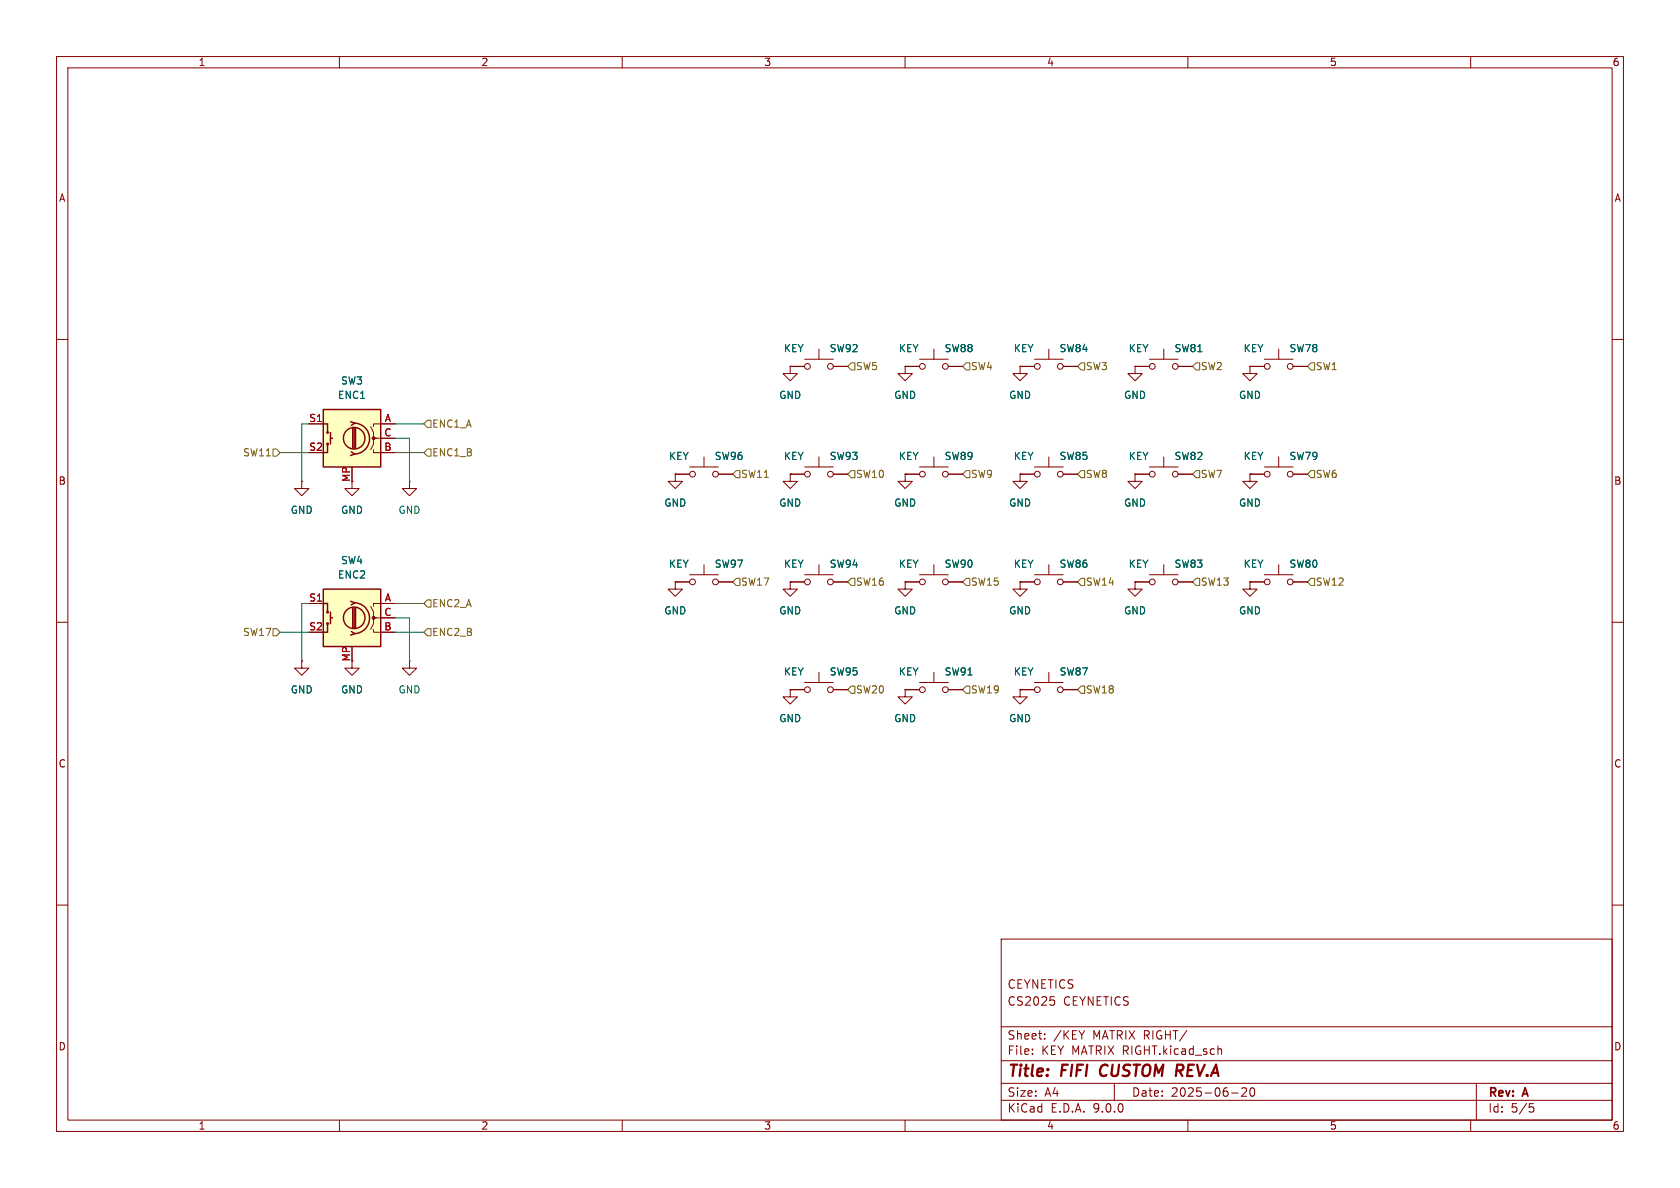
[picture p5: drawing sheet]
<svg xmlns="http://www.w3.org/2000/svg" width="297mm" height="210mm" viewBox="0 0 297 210" stroke-linecap="round" stroke-linejoin="round" font-family="sans-serif">
<g fill="none" stroke="#840000" stroke-width=".18">
<path d="M10 10h277v190h-277zM12 12h273v186h-273zM60 10v2M110 10v2M160 10v2M210 10v2M260 10v2M10 60h2M160 64.8h2.6M162.6 63.5h5M165.1 61.7v1.8M167.6 64.8h2.6"/>
<path d="M180.3 64.8v1.2h-1.2l1.2 1.3 1.3-1.3h-1.3M180.3 64.8h.1M180.3 64.8h2.6M182.9 63.5h5.1M185.4 61.7v1.8M188 64.8h2.5M285 60h2M62.2 85.1v1.3h-1.2l1.2 1.2 1.3-1.2h-1.3M72.4 85.1v1.3h-1.3l1.3 1.2 1.3-1.2h-1.3M72.4 85.1h.1M139.7 83.8v1.3h-1.3l1.3 1.3 1.3-1.3h-1.3M139.7 83.8h.1"/>
<path d="M160 83.8v1.3h-1.3l1.3 1.3 1.3-1.3h-1.3M160 83.8h.1M160 83.8h2.6M162.6 82.6h5M165.1 80.8v1.8M165.1 99.8v1.8M167.6 83.8h2.6M180.3 83.8v1.3h-1.2l1.2 1.3 1.3-1.3h-1.3M180.3 83.8h.1M180.3 83.8h2.6M182.9 82.6h5.1M185.4 80.8v1.8"/>
<path d="M188 83.8h2.5M200.7 83.8v1.3h-1.3l1.3 1.3 1.2-1.3h-1.2M200.7 83.8h.1M10 110h2M62.2 116.8v1.3h-1.2l1.2 1.3 1.3-1.3h-1.3M72.4 116.8v1.3h-1.3l1.3 1.3 1.3-1.3h-1.3M72.4 116.8h.1M119.4 102.9v1.2h-1.3l1.3 1.3 1.2-1.3h-1.2M119.4 102.9h.1M160 102.9v1.2h-1.3l1.3 1.3 1.3-1.3h-1.3M160 102.9h.1M160 102.9h2.6"/>
<path d="M162.6 101.6h5M165.1 118.9v1.8M167.6 102.9h2.6M285 110h2M160 121.9v1.3h-1.3l1.3 1.3 1.3-1.3h-1.3M160 121.9h.1M160 121.9h2.6M162.6 120.7h5M167.6 121.9h2.6M10 160h2M177 166h108v32h-108zM185.7 176.2h.7"/>
<path d="M186.2 176.8l.3 .3v.3l-.3 .3M285 160h2M60 198v2M110 198v2M160 198v2M177 194.5h108M177 191.5h108M177 187.5h108M177 181.5h108M182.5 186.3v.1M182.5 185.5v.1M184.7 183.6v.1"/>
<path d="M184.7 182.8v.1M191.7 182.2l-.5 .8M197 191.5v3M210 198v2M215.5 185.4h.2l.3 .2v.8M217.7 193.2h1.2M219.5 192.4l.6-.1 .2 .1 .1 .3-.9 1.1h.9M221.1 192.4l.2-.1a.81 .81 0 0 1 .6 .6 .81 .81 0 0 1-.3 .8l-.1 .1a.81 .81 0 0 1-.4-1.4zM260 198v2M261 191.5v6.5M270.4 195.1h.7M270.5 195.7h.4l.3 .3-.2 .5-.5 .1"/>
<circle cx="163.1" cy="64.8" r=".51"/>
<circle cx="167.1" cy="64.8" r=".51"/>
<circle cx="183.4" cy="64.8" r=".51"/>
<circle cx="187.5" cy="64.8" r=".51"/>
<circle cx="163.1" cy="83.8" r=".51"/>
<circle cx="167.1" cy="83.8" r=".51"/>
<circle cx="183.4" cy="83.8" r=".51"/>
<circle cx="187.5" cy="83.8" r=".51"/>
<circle cx="163.1" cy="102.9" r=".51"/>
<circle cx="167.1" cy="102.9" r=".51"/>
<circle cx="163.1" cy="121.9" r=".51"/>
<circle cx="167.1" cy="121.9" r=".51"/>
</g>
<path d="M194.8 188.5a1.27 1.27 0 0 0-.1 1.6" fill="none" stroke="#840000" stroke-width=".4"/>
<path d="M57.1 72.4h10.2v10.2h-10.2z" fill="#ffffc2"/>
<g fill="none" stroke="#840000" stroke-width=".25">
<path d="M57.1 72.4h10.2v10.2h-10.2zM57.1 74.9h.8v1.6M57.9 78.5v1.5h-.8M58.4 76.5v2M58.4 77.5h.4M62 74.5l.7 .3-.6 .4M62.1 79.9l.6 .4-.7 .2M62.4 75.7v3.5M62.6 74.8a2.73 2.73 0 0 1 2.7 2.7 2.73 2.73 0 0 1-2.7 2.8M62.6 75.7v3.5M62.9 75.7v3.5"/>
<circle cx="57.9" cy="78.5" r=".13"/>
<circle cx="57.9" cy="76.5" r=".13"/>
<circle cx="62.6" cy="77.5" r="1.9"/>
</g>
<g fill="none" stroke="#840000" stroke-width=".18">
<path d="M54.6 74.9h2.5M65.5 75.4l.5 1.1v1h.5M66 79.5v.5h3.8M69.8 74.9h-3.8v.5M69.8 77.5h-3.8v1l-.5 1M53.3 85.1v1.3h-1.2l1.2 1.2 1.3-1.2h-1.3M53.3 85.1h.1M119.4 83.8v1.3h-1.3l1.3 1.3 1.2-1.3h-1.2M119.4 83.8h.1M144.8 99.8v1.8M139.7 102.9h2.5M142.2 101.6h5.1"/>
<path d="M147.3 102.9h2.6M139.7 121.9v1.3h-1.3l1.3 1.3 1.3-1.3h-1.3M139.7 121.9h.1"/>
<circle cx="142.7" cy="102.9" r=".51"/>
<circle cx="146.8" cy="102.9" r=".51"/>
</g>
<circle cx="66" cy="77.5" r=".25" fill="#840000" stroke="#840000" stroke-width=".18"/>
<path d="M57.1 104.1h10.2v10.2h-10.2z" fill="#ffffc2"/>
<g fill="none" stroke="#840000" stroke-width=".25">
<path d="M57.1 104.1h10.2v10.2h-10.2zM57.1 106.7h.8v1.5M57.9 110.2v1.6h-.8M58.4 108.2v2M58.4 109.2h.4M62 106.3l.7 .3-.6 .3M62.1 111.6l.6 .4-.7 .3M62.4 107.4v3.6M62.6 106.6a2.73 2.73 0 0 1 2.7 2.7 2.73 2.73 0 0 1-2.7 2.7M62.6 107.4v3.6M62.9 107.4v3.6"/>
<circle cx="57.9" cy="108.2" r=".13"/>
<circle cx="57.9" cy="110.2" r=".13"/>
<circle cx="62.6" cy="109.2" r="1.9"/>
</g>
<g fill="none" stroke="#840000" stroke-width=".18">
<path d="M54.6 74.9h2.5M67.3 74.9h2.5M67.3 77.5h2.5M139.7 64.8v1.2h-1.3l1.3 1.3 1.3-1.3h-1.3M139.7 64.8h.1M139.7 64.8h2.5M142.2 63.5h5.1M144.8 61.7v1.8M147.3 64.8h2.6M160 64.8v1.2h-1.3l1.3 1.3 1.3-1.3h-1.3M160 64.8h.1M160 64.8h2.6"/>
<path d="M167.6 64.8h2.6M180.3 64.8h.1M180.3 64.8h2.6M188 64.8h2.5M200.7 64.8v1.2h-1.3l1.3 1.3 1.2-1.3h-1.2M200.7 64.8h.1M200.7 64.8h2.5M203.2 63.5h5.1M205.7 61.7v1.8M208.3 64.8h2.5M221 64.8v1.2h-1.3l1.3 1.3 1.2-1.3h-1.2M221 64.8h.1"/>
<path d="M221 64.8h2.5M223.5 63.5h5.1M226.1 61.7v1.8M228.6 64.8h2.5M53.3 85.1h.1M67.3 80h2.5M119.4 83.8h.1M119.4 83.8h2.5M121.9 82.6h5.1M124.5 80.8v1.8M124.5 99.8v1.8M127 83.8h2.5"/>
<path d="M139.7 83.8h.1M139.7 83.8h2.5M142.2 82.6h5.1M144.8 80.8v1.8M147.3 83.8h2.6M160 83.8h.1M160 83.8h2.6M167.6 83.8h2.6M180.3 83.8h.1M180.3 83.8h2.6M185.4 99.8v1.8M188 83.8h2.5"/>
<path d="M200.7 83.8h.1M200.7 83.8h2.5M203.2 82.6h5.1M205.7 80.8v1.8M205.7 99.8v1.8M208.3 83.8h2.5M221 83.8v1.3h-1.3l1.3 1.3 1.2-1.3h-1.2M221 83.8h.1M221 83.8h2.5M223.5 82.6h5.1M226.1 80.8v1.8M226.1 99.8v1.8"/>
<path d="M228.6 83.8h2.5M53.3 116.8v1.3h-1.2l1.2 1.3 1.3-1.3h-1.3M53.3 116.8h.1M54.6 106.7h2.5M65.5 107.2l.5 1v1h.5M66 111.3v.5h3.8M69.8 106.7h-3.8v.5M69.8 109.2h-3.8v1l-.5 1.1M119.4 102.9h.1M119.4 102.9h2.5M121.9 101.6h5.1M127 102.9h2.5"/>
<path d="M139.7 102.9v1.2h-1.3l1.3 1.3 1.3-1.3h-1.3M139.7 102.9h.1M139.7 102.9h2.5M144.8 118.9v1.8M147.3 102.9h2.6M160 102.9h.1M160 102.9h2.6M167.6 102.9h2.6M180.3 102.9v1.2h-1.2l1.2 1.3 1.3-1.3h-1.3M180.3 102.9h.1M180.3 102.9h2.6M182.9 101.6h5.1"/>
<path d="M185.4 118.9v1.8M188 102.9h2.5M200.7 102.9v1.2h-1.3l1.3 1.3 1.2-1.3h-1.2M200.7 102.9h.1M200.7 102.9h2.5M203.2 101.6h5.1M208.3 102.9h2.5M221 102.9v1.2h-1.3l1.3 1.3 1.2-1.3h-1.2M221 102.9h.1M221 102.9h2.5M223.5 101.6h5.1M228.6 102.9h2.5"/>
<path d="M139.7 121.9h.1M139.7 121.9h2.5M142.2 120.7h5.1M147.3 121.9h2.6M160 121.9h.1M160 121.9h2.6M167.6 121.9h2.6M180.3 121.9v1.3h-1.2l1.2 1.3 1.3-1.3h-1.3M180.3 121.9h.1M180.3 121.9h2.6M182.9 120.7h5.1M188 121.9h2.5"/>
<circle cx="142.7" cy="64.8" r=".51"/>
<circle cx="146.8" cy="64.8" r=".51"/>
<circle cx="203.7" cy="64.8" r=".51"/>
<circle cx="207.8" cy="64.8" r=".51"/>
<circle cx="224" cy="64.8" r=".51"/>
<circle cx="228.1" cy="64.8" r=".51"/>
<circle cx="122.4" cy="83.8" r=".51"/>
<circle cx="126.5" cy="83.8" r=".51"/>
<circle cx="142.7" cy="83.8" r=".51"/>
<circle cx="146.8" cy="83.8" r=".51"/>
<circle cx="203.7" cy="83.8" r=".51"/>
<circle cx="207.8" cy="83.8" r=".51"/>
<circle cx="224" cy="83.8" r=".51"/>
<circle cx="228.1" cy="83.8" r=".51"/>
<circle cx="122.4" cy="102.9" r=".51"/>
<circle cx="126.5" cy="102.9" r=".51"/>
<circle cx="183.4" cy="102.9" r=".51"/>
<circle cx="187.5" cy="102.9" r=".51"/>
<circle cx="203.7" cy="102.9" r=".51"/>
<circle cx="207.8" cy="102.9" r=".51"/>
<circle cx="224" cy="102.9" r=".51"/>
<circle cx="228.1" cy="102.9" r=".51"/>
<circle cx="142.7" cy="121.9" r=".51"/>
<circle cx="146.8" cy="121.9" r=".51"/>
<circle cx="183.4" cy="121.9" r=".51"/>
<circle cx="187.5" cy="121.9" r=".51"/>
</g>
<circle cx="66" cy="109.2" r=".25" fill="#840000" stroke="#840000" stroke-width=".18"/>
<g fill="none" stroke="#725600" stroke-width=".18">
<path d="M48.3 79.4h.6l.6 .6-.6 .6h-.6zM75.6 79.4h.6v1.2h-.6l-.7-.6zM75.6 74.3h.6v1.3h-.6l-.7-.7zM150.5 64.1h.6v1.3h-.6l-.6-.6zM170.8 64.1h.6v1.3h-.6l-.6-.6zM191.1 64.1h.7v1.3h-.7l-.6-.6zM211.5 64.1h.6v1.3h-.6l-.7-.6zM231.8 64.1h.6v1.3h-.6l-.7-.6zM130.2 83.2h.6v1.3h-.6l-.7-.7zM150.5 83.2h.6v1.3h-.6l-.6-.7zM170.8 83.2h.6v1.3h-.6l-.6-.7zM191.1 83.2h.7v1.3h-.7l-.6-.7z"/>
<path d="M211.5 83.2h.6v1.3h-.6l-.7-.7zM231.8 83.2h.6v1.3h-.6l-.7-.7zM48.3 111.1h.6l.6 .7-.6 .6h-.6zM75.6 111.1h.6v1.3h-.6l-.7-.6zM75.6 106h.6v1.3h-.6l-.7-.6zM130.2 102.2h.6v1.3h-.6l-.7-.6zM150.5 102.2h.6v1.3h-.6l-.6-.6zM170.8 102.2h.6v1.3h-.6l-.6-.6zM191.1 102.2h.7v1.3h-.7l-.6-.6zM211.5 102.2h.6v1.3h-.6l-.7-.6zM231.8 102.2h.6v1.3h-.6l-.7-.6zM150.5 121.3h.6v1.3h-.6l-.6-.7z"/>
<path d="M170.8 121.3h.6v1.3h-.6l-.6-.7zM191.1 121.3h.7v1.3h-.7l-.6-.7z"/>
</g>
<path d="M54.6 74.9h-1.3v10.2M69.8 77.5h2.6v7.6M69.8 74.9h5.1M49.5 80h5.1M69.8 80h5.1M49.5 111.8h5.1M54.6 106.7h-1.3v10.1M69.8 109.2h2.6v7.6M69.8 111.8h5.1M69.8 106.7h5.1" fill="none" stroke="#009600" stroke-width=".18"/>
<g font-size="2.8" fill="#840000">
<text x="178" y="190.9">Title:</text>
<text x="187.7" y="190.9">FIFI</text>
<text x="195.3" y="190.9">CUSTOM REV.A</text>
</g>
<g font-size="2.1" fill="#840000">
<text x="178" y="178">CS2025</text>
<text x="178" y="175">CEYNETICS</text>
<text x="187.9" y="178">CEYNETICS</text>
<text x="178" y="184">Sheet:</text>
<text x="186.2" y="184">/KEY</text>
<text x="193.2" y="184">MATRIX RIGHT/</text>
<text x="178" y="186.7">File:</text>
<text x="184.1" y="186.7">KEY MATRIX RIGHT.kicad_sch</text>
<text x="178" y="196.9">KiCad</text>
<text x="178" y="194.1">Size:</text>
<text x="184.7" y="194.1">A4</text>
<text x="185.7" y="196.9">E.D.A.</text>
<text x="193.3" y="196.9">9.0.0</text>
<text x="200" y="194.1">Date:</text>
<text x="207" y="194.1">2025-06-20</text>
<text x="263" y="194.3">Rev:</text>
<text x="263" y="196.9">Id:</text>
<text x="267.1" y="196.9">5/5</text>
<text x="269.4" y="194.3">A</text>
</g>
<g font-size="1.8" fill="#840000">
<text x="35" y="11.9">1</text>
<text x="85" y="11.9">2</text>
<text x="135" y="11.9">3</text>
<text x="185" y="11.9">4</text>
<text x="235" y="11.9">5</text>
<text x="285" y="11.9">6</text>
<text x="10.3" y="35.9">A</text>
<text x="285.3" y="35.9">A</text>
<text x="10.3" y="85.9">B</text>
<text x="285.3" y="85.9">B</text>
<text x="10.3" y="135.9">C</text>
<text x="285.3" y="135.9">C</text>
<text x="10.3" y="185.9">D</text>
<text x="285.3" y="185.9">D</text>
<text x="35" y="199.9">1</text>
<text x="85" y="199.9">2</text>
<text x="135" y="199.9">3</text>
<text x="185" y="199.9">4</text>
<text x="235" y="199.9">5</text>
<text x="285" y="199.9">6</text>
</g>
<g font-size="1.8" fill="#006464">
<text x="138.5" y="62.5">KEY</text>
<text x="146.6" y="62.5">SW92</text>
<text x="158.8" y="62.5">KEY</text>
<text x="166.9" y="62.5">SW88</text>
<text x="179.1" y="62.5">KEY</text>
<text x="187.2" y="62.5">SW84</text>
<text x="199.4" y="62.5">KEY</text>
<text x="207.5" y="62.5">SW81</text>
<text x="219.8" y="62.5">KEY</text>
<text x="227.9" y="62.5">SW78</text>
<text x="59.6" y="70.7">ENC1</text>
<text x="60.2" y="68.2">SW3</text>
<text x="137.7" y="70.7">GND</text>
<text x="158" y="70.7">GND</text>
<text x="178.3" y="70.7">GND</text>
<text x="198.6" y="70.7">GND</text>
<text x="218.9" y="70.7">GND</text>
<text x="118.2" y="81.5">KEY</text>
<text x="126.3" y="81.5">SW96</text>
<text x="138.5" y="81.5">KEY</text>
<text x="146.6" y="81.5">SW93</text>
<text x="158.8" y="81.5">KEY</text>
<text x="166.9" y="81.5">SW89</text>
<text x="179.1" y="81.5">KEY</text>
<text x="187.2" y="81.5">SW85</text>
<text x="199.4" y="81.5">KEY</text>
<text x="207.5" y="81.5">SW82</text>
<text x="219.8" y="81.5">KEY</text>
<text x="227.9" y="81.5">SW79</text>
<text x="117.3" y="89.8">GND</text>
<text x="137.7" y="89.8">GND</text>
<text x="158" y="89.8">GND</text>
<text x="178.3" y="89.8">GND</text>
<text x="198.6" y="89.8">GND</text>
<text x="218.9" y="89.8">GND</text>
<text x="51.3" y="91">GND</text>
<text x="60.2" y="91">GND</text>
<text x="70.4" y="91">GND</text>
<text x="60.2" y="99.9">SW4</text>
<text x="118.2" y="100.6">KEY</text>
<text x="126.3" y="100.6">SW97</text>
<text x="138.5" y="100.6">KEY</text>
<text x="146.6" y="100.6">SW94</text>
<text x="158.8" y="100.6">KEY</text>
<text x="166.9" y="100.6">SW90</text>
<text x="179.1" y="100.6">KEY</text>
<text x="187.2" y="100.6">SW86</text>
<text x="199.4" y="100.6">KEY</text>
<text x="207.5" y="100.6">SW83</text>
<text x="219.8" y="100.6">KEY</text>
<text x="227.9" y="100.6">SW80</text>
<text x="59.6" y="102.5">ENC2</text>
<text x="117.3" y="108.8">GND</text>
<text x="137.7" y="108.8">GND</text>
<text x="158" y="108.8">GND</text>
<text x="178.3" y="108.8">GND</text>
<text x="198.6" y="108.8">GND</text>
<text x="218.9" y="108.8">GND</text>
<text x="138.5" y="119.6">KEY</text>
<text x="146.6" y="119.6">SW95</text>
<text x="158.8" y="119.6">KEY</text>
<text x="166.9" y="119.6">SW91</text>
<text x="179.1" y="119.6">KEY</text>
<text x="187.2" y="119.6">SW87</text>
<text x="51.3" y="122.8">GND</text>
<text x="60.2" y="122.8">GND</text>
<text x="70.4" y="122.8">GND</text>
<text x="137.7" y="127.9">GND</text>
<text x="158" y="127.9">GND</text>
<text x="178.3" y="127.9">GND</text>
</g>
<g font-size="1.8" fill="#725600">
<text x="151.2" y="65.6">SW5</text>
<text x="171.6" y="65.6">SW4</text>
<text x="191.9" y="65.6">SW3</text>
<text x="212.2" y="65.6">SW2</text>
<text x="232.5" y="65.6">SW1</text>
<text x="76.3" y="75.8">ENC1_A</text>
<text x="42.9" y="80.9">SW11</text>
<text x="76.3" y="80.9">ENC1_B</text>
<text x="130.9" y="84.7">SW11</text>
<text x="151.2" y="84.7">SW10</text>
<text x="171.6" y="84.7">SW9</text>
<text x="191.9" y="84.7">SW8</text>
<text x="212.2" y="84.7">SW7</text>
<text x="232.5" y="84.7">SW6</text>
<text x="76.3" y="107.5">ENC2_A</text>
<text x="130.9" y="103.7">SW17</text>
<text x="151.2" y="103.7">SW16</text>
<text x="171.6" y="103.7">SW15</text>
<text x="191.9" y="103.7">SW14</text>
<text x="212.2" y="103.7">SW13</text>
<text x="232.5" y="103.7">SW12</text>
<text x="42.9" y="112.6">SW17</text>
<text x="76.3" y="112.6">ENC2_B</text>
<text x="151.2" y="122.8">SW20</text>
<text x="171.6" y="122.8">SW19</text>
<text x="191.9" y="122.8">SW18</text>
</g>
<g font-size="1.8" fill="#a90000">
<text x="54.6" y="74.7">S1</text>
<text x="67.8" y="77.2">C</text>
<text x="67.9" y="74.7">A</text>
<text x="54.6" y="79.8">S2</text>
<text x="67.8" y="79.8">B</text>
<text x="62" y="85.3" transform="rotate(-90 62 85.3)">MP</text>
<text x="54.6" y="106.4">S1</text>
<text x="67.9" y="106.4">A</text>
<text x="54.6" y="111.5">S2</text>
<text x="67.8" y="109">C</text>
<text x="67.8" y="111.5">B</text>
<text x="62" y="117" transform="rotate(-90 62 117)">MP</text>
</g>
</svg>
